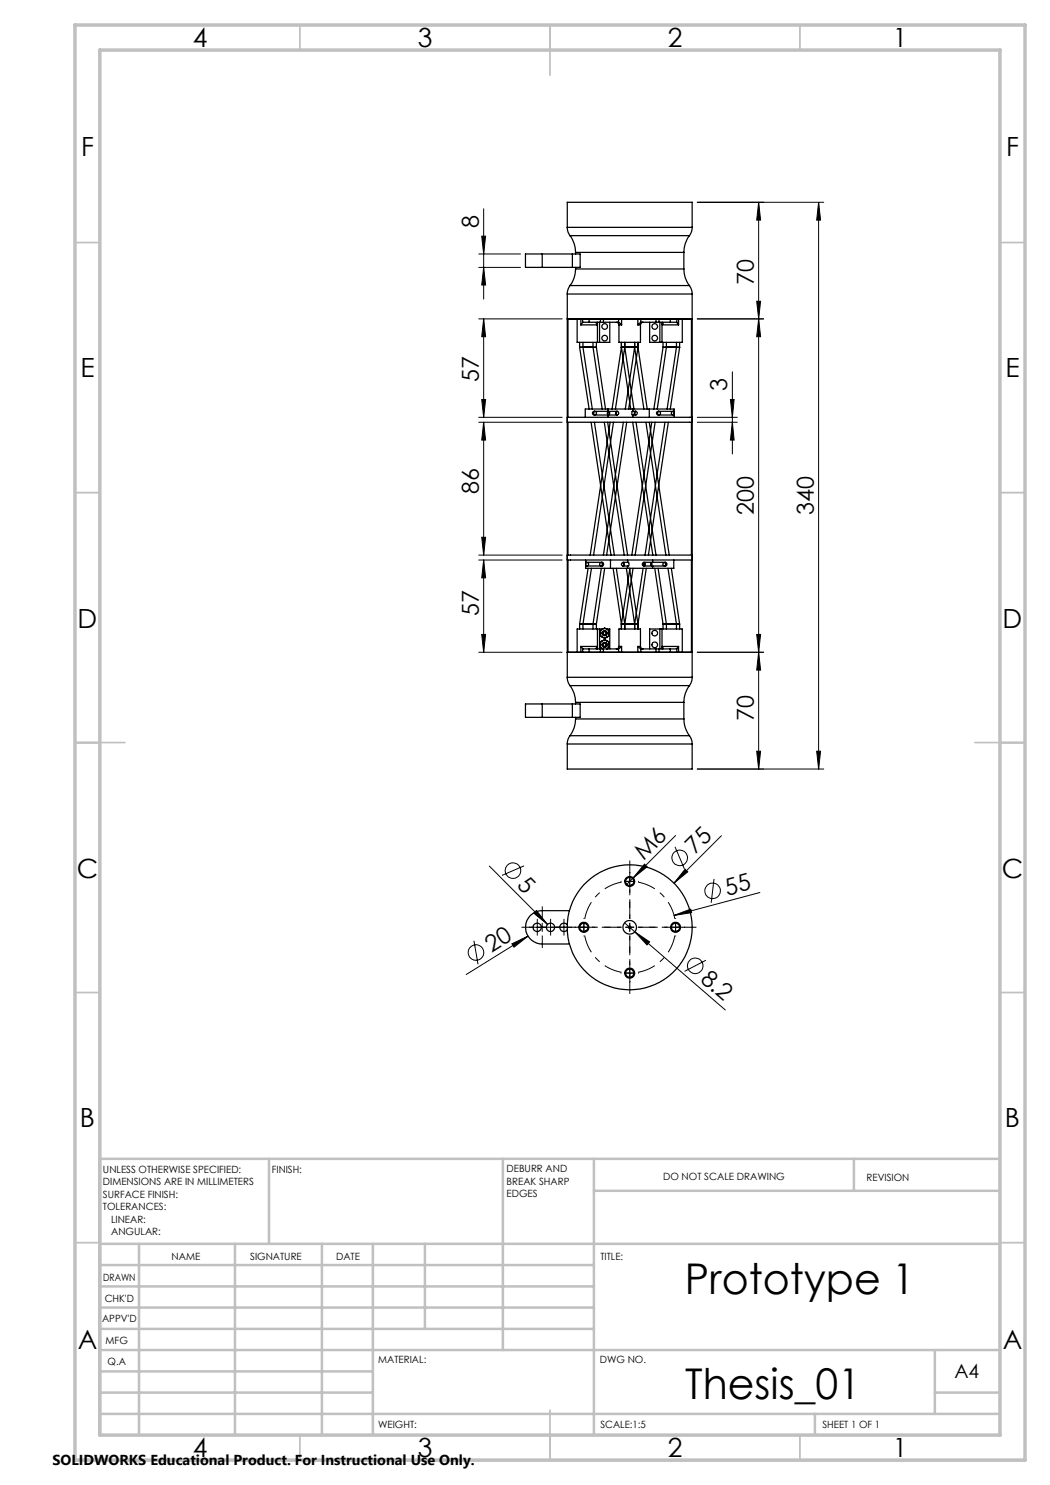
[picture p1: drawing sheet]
<svg xmlns="http://www.w3.org/2000/svg" width="210mm" height="297mm" viewBox="0 0 210 297" stroke-linecap="round" stroke-linejoin="round" font-family="sans-serif">
<g fill="none" stroke="#000" stroke-width=".25">
<path d="M108.4 50.8h-3.3v2.7h3.3M108.4 50.8v2.7M108.4 53.5h6.1M108.4 50.8h6.1M113.5 45.5h24.9M113.5 45.5v.6l.5 1M113.5 45.5v-5h24.9v5M113.5 58.8h24.9M113.5 58.8v76.7M114 47.1h23.9M114 57.1h23.9M114 57.1l-.5 1v.7"/>
<path d="M114 47.1a5.4 5.4 0 0 1 1.1 3.4M114.5 50.8h1.5v2.7h-1.5M114.5 50.8v2.7M115.1 50.5h21.7M115.1 53.8a5.2 5.2 0 0 1-1.1 3.3M115.1 53.8h21.7M115.1 50.5v.3M115.1 53.5v.3M136.8 53.8a5.2 5.2 0 0 0 1.1 3.3M136.8 50.5v3.3M137.9 57.1l.5 1v.7M137.9 47.1a5.4 5.4 0 0 0-1.1 3.4"/>
<path d="M138.4 45.5v.6l-.5 1M138.4 58.8v76.7M113.5 63.8h24.9M113.6 63.8v19.7M115.4 63.8v4.7h4.1M115.9 69.5h3.4zM115.9 68.5v1l1.9 12.3M116.2 65h3.2M116.2 63.8v1.2M116.5 64.5l-.3 .5M116.5 63.8v.7M116.6 69.5h2z"/>
<path d="M116.6 68.5v1l1.9 12.3M117.8 64.4h2.3M117.8 64.4l-1.3 .1M117.8 63.8v.6M118.6 68.5v1l1.8 12.3M119.2 64.5l.2 .5M119.3 69.5l1.8 12.3M119.3 68.5v1M119.4 64.4v.6M119.5 68.5h.4M119.5 64.4v4.1M119.9 64.4v4.1"/>
<path d="M120.1 64.4h.6M120.1 63.8v.6M120.7 64.4l3 .1M120.7 63.8v.6M122 64.4v4.1h-2.1M123.3 64.4l.2 .2 .3 .4M123.7 64.5l.6 .5M123.7 63.8v.7M123.8 65v3.5h4.3v-3.5M123.8 65h.5M124.3 69.5h3.3zM124.3 68.5v1"/>
<path d="M124.3 69.5l1.9 12.3M124.3 69.5l-1.9 12.3M124.3 63.8v1.2M125 69.5h1.9zM125 68.5v1M125 69.5l1.8 12.3M125 69.5l-1.9 12.3M126.9 69.5l1.9 12.3M126.9 68.5v1M126.9 69.5l-1.8 12.3M127.6 65h.5M127.6 63.8v1.2"/>
<path d="M127.6 69.5l1.8 12.3M127.6 68.5v1M127.6 69.5l-1.9 12.3M128.2 64.5l-.6 .5M128.2 63.8v.7M128.6 64.4l-.3 .2-.2 .4M129.9 64.4v4.1h2.1M131.2 64.4l-3 .1M131.2 64.4h.6M131.2 63.8v.6M131.8 64.4h2.3M131.8 63.8v.6"/>
<path d="M132 68.5h.4M132 64.4v4.1M132.4 64.4v4.1M132.5 65h3.2M132.5 64.4v.6M132.6 69.5h3.3zM132.6 69.5l-1.8 12.3M132.6 68.5v1M132.6 64.5l-.1 .5M133.3 69.5h2zM133.3 68.5v1l-1.9 12.3M134.1 64.4l1.3 .1"/>
<path d="M134.1 63.8v.6M135.3 68.5v1l-1.9 12.3M135.4 64.5l.3 .5M135.4 63.8v.7M135.7 63.8v1.2M135.9 68.5v1l-1.8 12.3M136.5 63.8v4.7h-4.1M138.3 63.8v19.7M113.5 84.5h24.9M113.5 83.5h24.9M113.6 84.5v26.5M118.2 84.5l4 26.5"/>
<path d="M118.9 83h2.7M118.9 82.3h.2a.34 .34 0 0 1 .2 .4 .34 .34 0 0 1-.3 .3h-.1M118.9 82.3h2.7M118.9 82.3a.37 .37 0 0 0-.4 .3 .37 .37 0 0 0 .4 .4M118.9 84.5l4 26.5M119 82.3a.35 .35 0 0 0-.3 .3 .35 .35 0 0 0 .3 .4M120.9 84.5l3.9 26.5M121.5 84.5l4 26.5M121.6 82.3a.37 .37 0 0 1 .4 .3 .37 .37 0 0 1-.4 .4M121.6 81.8h5M121.6 83h1.8M121.6 82.3h1.8"/>
<path d="M121.6 81.8h-4.5v1.7M121.6 81.8v.5M121.6 83v.5M121.7 82.3l.1 .6a.25 .25 0 0 1-.3-.2 .25 .25 0 0 1 .1-.3l.1-.1M122 84.5l-4 26.5M122.7 84.5l-4 26.5M123.4 82.3a.37 .37 0 0 1 .4 .3 .37 .37 0 0 1-.4 .4M123.4 82.3a.4 .4 0 0 0-.2 .3 .4 .4 0 0 0 .2 .4M123.5 82.3a.35 .35 0 0 0-.2 .3 .35 .35 0 0 0 .2 .4M124.7 84.5l-4 26.5M125.3 84.5l-4 26.5M126.4 83h.2"/>
<path d="M126.5 84.5l4.1 26.5M126.6 82.3h-.2M126.6 82.3a.43 .43 0 0 0 0 .7M126.6 83h.5M126.6 82.3h.5M126.6 81.8h3.3M126.6 81.8v.5M126.6 83v.5M127.1 82.3a.37 .37 0 0 1 .4 .3 .37 .37 0 0 1-.4 .4M127.1 82.3a.4 .4 0 0 0-.2 .3 .4 .4 0 0 0 .2 .4M127.2 84.5l4 26.5M127.2 82.3a.37 .37 0 0 0-.2 .3 .37 .37 0 0 0 .2 .4"/>
<path d="M129.2 84.5l4 26.5M129.9 84.5l3.9 26.5M129.9 81.8h4.9v1.7M129.9 81.8v1.7M130.4 84.5l-4 26.5M131 84.5l-4 26.5M131.7 83h3.1M131.7 82.3h.2a.34 .34 0 0 1 .2 .4 .34 .34 0 0 1-.3 .3h-.1M131.7 82.3h3.1M131.7 82.3a.37 .37 0 0 0-.4 .3 .37 .37 0 0 0 .4 .4M131.8 82.3a.35 .35 0 0 0-.3 .3 .35 .35 0 0 0 .3 .4M133 84.5l-4 26.5"/>
<path d="M133.7 84.5l-4 26.5M134.8 82.3h-.3a.34 .34 0 0 0-.2 .4 .34 .34 0 0 0 .3 .3h.2M134.8 82.3v.7M138.3 84.5v26.5M113.5 111h24.9M113.5 112h24.9M113.6 112v18.5M117.1 112v1.7h5M117.2 112.5h3.2M117.2 113.2h3.2M117.2 112.5a.39 .39 0 0 1 .5 .3 .39 .39 0 0 1-.5 .4M117.2 112.5v.7"/>
<path d="M117.6 113.7l-1.7 11.1v1M118.3 113.7l-1.7 11.1M120.3 112.5a.4 .4 0 0 1 0 .7M120.3 113.7l-1.7 11.1v1M120.4 112.5a.39 .39 0 0 0-.5 .3 .39 .39 0 0 0 .5 .4M120.4 112.5a.37 .37 0 0 1 .3 .3 .37 .37 0 0 1-.3 .4M120.9 113.7l-1.6 11.1M122.1 113.7h3.4M122.1 112v1.7M122.6 113.7l1.7 11.1M123.3 113.7l1.7 11.1M124.5 112.5a.37 .37 0 0 1 .2 .3 .37 .37 0 0 1-.2 .4"/>
<path d="M124.6 112.5h.9M124.6 112.5a.37 .37 0 0 0-.3 .3 .37 .37 0 0 0 .3 .4M124.6 113.2h.9M124.6 112.5l.2 .2v.4l-.2 .1M125.3 113.7l1.6 11.1M125.5 112.5h.2M125.5 112.5a.38 .38 0 0 1 .3 .3 .38 .38 0 0 1-.3 .4M125.5 113.7h5M125.5 112v.5M125.5 113.2v.5M125.7 113.2h-.2M125.9 113.7l1.7 11.1"/>
<path d="M126 113.7l-1.7 11.1M126.6 113.7l-1.6 11.1M128.6 113.7l-1.7 11.1M128.7 112.5a.37 .37 0 0 1 .2 .3 .37 .37 0 0 1-.2 .4M128.8 112.6l-.1 .6M128.8 112.5h1.7M128.8 112.5a.37 .37 0 0 0-.4 .3 .37 .37 0 0 0 .4 .4M128.8 113.2h1.7M128.8 112.5a.4 .4 0 0 1 .2 .3 .4 .4 0 0 1-.2 .4M129.3 113.7l-1.7 11.1M130.3 112.6l.1 .2-.1 .3M130.3 112.5v.6"/>
<path d="M130.5 112.5a.37 .37 0 0 0-.3 .3 .37 .37 0 0 0 .3 .4M130.5 112.5h2.6M130.5 113.2h2.6M130.5 112v.5M130.5 113.2v.5M131 113.7l1.6 11.1M131.6 113.7l1.7 11.1v1M132.9 112.5a.4 .4 0 0 1 0 .7M133.1 112.5a.38 .38 0 0 0-.5 .2 .38 .38 0 0 0 .2 .5h.3M133.1 112.5a.37 .37 0 0 1 .3 .3 .37 .37 0 0 1-.3 .4M133.6 113.7l1.7 11.1M134.3 113.7l1.6 11.1v1"/>
<path d="M134.8 112v1.7h-4.3M138.3 112v18.5M113.5 130.5h24.9M113.5 135.5h24.9M113.5 135.5v.6l.5 1M114 137.1h23.9M114 137.1a5.4 5.4 0 0 1 1.1 3.4M115.9 124.8h3.4zM116.2 129.3l.3 .4M116.2 129.3h3.2M116.2 129.3v1.2M116.5 129.7l1.3 .1"/>
<path d="M116.5 129.7v.8M116.6 124.8h2zM116.6 124.8v1M117.8 129.8h2.3M117.8 129.8v.7M119.3 124.8v1M119.4 129.3l-.2 .4M119.4 129.3v.5M119.5 125.8h-4.1v4.7M119.5 125.8h.4M119.5 125.8v4M119.9 125.8h.6"/>
<path d="M119.9 125.8v4M120.1 129.8h.6M120.1 129.8v.7M120.4 129l.1 .1M120.4 126.6l.1 .2M120.4 129h.2M120.4 126.6h.2M120.5 127.4l.4 .2 .5-.2M120.5 125.8a.92 .92 0 0 0 0 1.6M120.5 125.8l.2-.1 .7 .1M120.5 128.2a.92 .92 0 0 1 1.2 .3 .92 .92 0 0 1-.3 1.2M120.5 128.2a.92 .92 0 0 0 0 1.5"/>
<path d="M120.5 128.8v.2a.42 .42 0 0 1 .5-.4 .42 .42 0 0 1 .4 .4M120.5 128.8a.51 .51 0 0 1 .8-.2 .51 .51 0 0 1 0 .8 .51 .51 0 0 1-.8-.3M120.5 128.8l-.1 .2M120.5 126.4v.3a.42 .42 0 0 1 .4-.5 .42 .42 0 0 1 .5 .4M120.5 126.4a.5 .5 0 0 1 .5-.3 .5 .5 0 0 1 .4 .5M120.5 126.4l-.1 .2M120.5 125.8l.4-.2 .5 .2M120.5 125.8l-.5 .3v1.1l.5 .2M120.5 128.2l-.5 .2v1.1l.5 .2M120.5 128.2l.4-.3 .9 .5v1.1l-.4 .2M120.5 127.4l.4 .3 .5-.3M120.5 129.7v.1"/>
<path d="M120.6 129a.3 .3 0 0 1 .3-.3 .3 .3 0 0 1 .3 .3M120.6 129a.3 .3 0 0 0 .3 .3 .3 .3 0 0 0 .3-.3M120.6 126.6a.3 .3 0 0 1 .3-.3 .3 .3 0 0 1 .3 .3M120.6 126.6a.3 .3 0 0 0 .3 .3 .3 .3 0 0 0 .3-.3M120.7 129.8v.7M121.1 128.5h.1M121.2 129h.2M121.2 126.6h.2M121.4 125.8a.92 .92 0 0 1 0 1.6M121.4 129a.47 .47 0 0 1-.4 .4 .47 .47 0 0 1-.5-.3M121.4 126.6a.48 .48 0 0 1-.4 .5 .48 .48 0 0 1-.5-.3M121.4 125.8l.4 .3v1.1l-.4 .2"/>
<path d="M121.4 129.7l-.1 .1M121.4 125.8h.6v4M121.4 128.8v.4M121.4 126.6v.2a.49 .49 0 0 1-.5 .3 .49 .49 0 0 1-.4-.3M121.4 126.6h.1M123.7 129.7l-3 .1M123.7 129.7v.8M123.8 129.3l-.3 .4-.2 .1M123.8 129.3v-3.5h4.3v3.5M123.8 129.3h.5M124.3 124.8h3.3zM124.3 124.8v1"/>
<path d="M124.3 129.3l-.6 .4M124.3 129.3v1.2M125 124.8v1M126.9 124.8v1M127.6 129.3l.6 .4M127.6 129.3h.5M127.6 129.3v1.2M127.6 124.8v1M128.1 129.3l.2 .4 .3 .1M128.2 129.7l3 .1M128.2 129.7v.8M131.2 129.8h.6"/>
<path d="M131.2 129.8v.7M131.8 129.8h2.3M131.8 129.8v.7M132 125.8h.4M132 125.8v4M132 125.8h-2.1v4M132.4 125.8h4.1v4.7M132.4 125.8v4M132.5 129.3h3.2M132.5 129.3l.1 .4M132.5 129.3v.5M132.6 124.8h3.3z"/>
<path d="M132.6 124.8v1M133.3 124.8h2zM134.1 129.8v.7M135.3 124.8v1M135.4 129.7l-1.3 .1M135.4 129.7v.8M135.7 129.3l-.3 .4M135.7 129.3v1.2M137.9 137.1a5.4 5.4 0 0 0-1.1 3.4M138.4 135.5v.6l-.5 1M108.4 140.8h-3.3v2.7h3.3M108.4 140.8v2.7"/>
<path d="M108.4 140.8h6.1M108.4 143.5h6.1M113.5 148.8h24.9M113.5 148.8v5h24.9v-5M114 147.1l-.5 1v.7M114 147.1h23.9M114.5 140.8h1.5v2.7h-1.5M114.5 140.8v2.7M115.1 140.5h21.7M115.1 143.8h21.7M115.1 143.8a5.4 5.4 0 0 1-1.1 3.3M115.1 140.5v.3"/>
<path d="M115.1 143.5v.3M136.8 143.8a5.4 5.4 0 0 0 1.1 3.3M136.8 140.5v3.3M137.9 147.1l.5 1v.7M125 176.3h.1M126.3 177a.82 .82 0 0 1-1.2-.6 .82 .82 0 0 1 1.1-.9 .82 .82 0 0 1 .3 1.4l-.2 .2M113.5 185a.83 .83 0 0 0-1.3-.2 .83 .83 0 0 0 0 1.3 .83 .83 0 0 0 1.3-.2M113.9 182.1h-5.5a3.3 3.3 0 0 0-3.3 3.4 3.3 3.3 0 0 0 3.3 3.3h5.5M115.8 185.5h.2M117.2 186.2a.82 .82 0 0 1-1.2-.8 .82 .82 0 0 1 1.2-.7 .82 .82 0 0 1 .1 1.4l-.2 .1M125 194.6h.1M126.3 195.3a.82 .82 0 0 1-1.2-.6 .82 .82 0 0 1 1-.9 .82 .82 0 0 1 .6 1.2l-.4 .4"/>
<path d="M134.1 185.5h.2M135.5 186.2a.83 .83 0 0 1-1.2-.7 .83 .83 0 0 1 1-.9 .83 .83 0 0 1 .6 1.2l-.5 .4"/>
<circle cx="120.9" cy="67.6" r=".56"/>
<circle cx="120.9" cy="65.3" r=".56"/>
<circle cx="130.9" cy="67.6" r=".57"/>
<circle cx="130.9" cy="65.3" r=".57"/>
<circle cx="130.9" cy="126.6" r=".56"/>
<circle cx="131" cy="129" r=".57"/>
<circle cx="125.9" cy="176.3" r=".99"/>
<circle cx="107.4" cy="185.5" r=".83"/>
<circle cx="110.1" cy="185.5" r=".83"/>
<circle cx="116.8" cy="185.5" r="1"/>
<circle cx="125.9" cy="185.5" r="12.5"/>
<circle cx="125.9" cy="185.5" r="1.38"/>
<circle cx="125.9" cy="185.5" r=".25"/>
<circle cx="126" cy="194.6" r="1"/>
<circle cx="135.1" cy="185.5" r="1"/>
</g>
<g fill="none" stroke="#000" stroke-width=".2">
<path d="M95.7 50.8h8.4M95.7 53.5h8.4M96.3 47.2h.8l-.4 3.6zM96.7 53.5l.4 3.5h-.8zM96.7 41.8v18M139.5 40.5h25.2M151.7 40.5l.4 3.5h-.8zM151.7 40.5v113.3M163.7 40.5l.4 3.5h-.8zM163.7 40.5v113.3M95.7 63.8h16.7M96.3 79.9h.8l-.4 3.6z"/>
<path d="M96.7 63.8l.4 3.5h-.8zM96.7 63.8v19.7M139.5 63.8h13.2M146.1 79.9h.7l-.3 3.6zM146.5 74.4v16.4M151.3 60.3h.8l-.4 3.5zM151.7 63.8l.4 3.5h-.8zM95.7 83.5h16.7M95.7 84.5h16.7M96.7 84.5l.4 3.5h-.8zM96.7 84.5v26.5M139.5 83.5h8"/>
<path d="M139.5 84.5h8M146.5 84.5l.3 3.5h-.7zM95.7 112h16.7M95.7 111h16.7M96.3 107.5h.8l-.4 3.5zM96.7 112l.4 3.6h-.8zM96.7 112v18.5M95.7 130.5h16.7M96.3 126.9h.8l-.4 3.6zM139.5 130.5h13.2M151.3 126.9h.8l-.4 3.6zM151.7 130.5l.4 3.5h-.8z"/>
<path d="M139.5 153.8h25.2M151.3 150.2h.8l-.4 3.6zM163.3 150.2h.8l-.4 3.6zM97.9 173.2l11.6 11.7M104.8 173.2l-4.4 1.9M125.1 176.3h1.7M125.9 175.5v1.6M126.6 175.6l-1.4 1.4M128.9 172.8l.5 .6-2.8 2.2zM135 169.4l1.9 4.4M135.1 167.1l-8.5 8.5M137 173.8l.5 .6-2.7 2.2z"/>
<path d="M142.8 175.8l-.6 4.7M144.3 167.1l-9.5 9.5M152 178.5l-17.2 4.6M94.8 188.2l.8 4.7M102.4 188.8l3.2-1.6-2.8 2.2zM105.6 187.2l-12.4 7.7M106.6 185.5h4.3M107.3 182.1l2.2 2.8-2.7-2.3zM107.5 184.6v1.7M108.4 184.6v1.7M110.1 184.6v1.7M111.9 185.5h1.7"/>
<path d="M112.8 184.6v1.7M115.9 185.5h1.7M116.8 184.6v1.7M124.9 184.6l2.1 1.8M125.1 185.5h1.7M125.1 194.6h1.7M125.9 184.6v1.7M125.9 193.8v1.7M127 186.4l2.9 2-.5 .6zM127 186.4l18.1 15.6M134.3 185.5h1.6M134.8 183.1l3.3-1.3 .2 .7z"/>
<path d="M135.1 184.6v1.7M141.2 192l-4.3 2.3"/>
<circle cx="102.6" cy="174.1" r="1.56"/>
<circle cx="135.9" cy="171.6" r="1.57"/>
<circle cx="142.5" cy="178.2" r="1.56"/>
<circle cx="95.2" cy="190.5" r="1.56"/>
<circle cx="139" cy="193.2" r="1.55"/>
</g>
<g fill="none" stroke="#000" stroke-width=".2" stroke-dasharray="15.2 1.3 1.3 1.3" stroke-linecap="butt">
<path d="M124.3 176.3h-.2M126 176.3h-.9M126 176.3h.8M126 174.6v-.2M126 177.9v.2M126 176.3v-.9M126 176.3v.8M127.6 176.3h.2M106.6 185.4h-.8M106.8 185.4h-2.5M107.5 184.6v-.8M107.5 186.3v.8"/>
<path d="M108.3 185.4h.8M108.5 183.8v-2.5M108.5 187.1v2.5M109.3 185.4h-.8M110.1 184.6v-.8M110.1 186.3v.8M110.1 185.4h2.5M111 185.4h.8M112 185.4h-.9M112.8 184.6v-.8M112.8 186.3v.8M113.6 185.4h.9"/>
<path d="M115.1 185.4h-.1M116.8 183.8v-.2M116.8 187.1v.2M118.5 185.4h.1M124.3 194.6h-.2M126 194.6h.8M126 194.6h-.9M126 192.9v-.1M126 196.3v.1M126 185.4v-.8M126 185.4h-.9M126 185.4v.9"/>
<path d="M126 185.4h.8M126 194.6v.8M126 194.6v-.8M127.6 194.6h.2M133.5 185.4h-.2M135.1 185.4v-.8M135.1 185.4v.9M135.1 183.8v-.2M135.1 187.1v.2M135.1 185.4h.9M135.1 185.4h-.8M136.8 185.4h.2"/>
</g>
<path d="M124.3 176.4a9.2 9.2 0 0 0-7.4 7.4M116.9 187.1a9.2 9.2 0 0 0 7.4 7.4M127.6 194.5a9.2 9.2 0 0 0 7.4-7.4M135 183.8a9.2 9.2 0 0 0-7.4-7.4" fill="none" stroke="#000" stroke-width=".2" stroke-dasharray="15.2 1.3 1.3 1.3" stroke-dashoffset="11.6" stroke-linecap="butt"/>
<path d="M124.3 185.4h-11.7M126 183.8v-11.7M126 187.1v11.7M127.6 185.4h11.7" fill="none" stroke="#000" stroke-width=".2" stroke-dasharray="15.2 1.3 1.3 1.3" stroke-dashoffset="11.3" stroke-linecap="butt"/>
<path d="M124.3 185.4h-5.7M126 183.8v-5.7M126 187.1v5.7M127.6 185.4h5.7" fill="none" stroke="#000" stroke-width=".2" stroke-dasharray="15.2 1.3 1.3 1.3" stroke-dashoffset="14.3" stroke-linecap="butt"/>
<g fill="none" stroke="#c0c0c0" stroke-width=".35">
<path d="M60 5v5M110 5v10M160 5v5M15 48.5h5M200 48.5h5M15 98.5h5M200 98.5h5M15 148.5h10M195 148.5h10M15 198.5h5M200 198.5h5M15 248.5h5"/>
<path d="M200 248.5h5M60 287v5M110 282v10M160 287v5"/>
</g>
<g fill="none" stroke="#c0c0c0" stroke-width=".5">
<path d="M53.8 231.8v17M100.6 231.8v38.2M118.8 231.8v55.2M118.8 238.2h81.2M170.8 231.8v6.4M200 231.8h-180v55.2M20 248.8h180M20 257.3h98.8M20 253h98.8M27.8 248.8v38.2M47 248.8v38.2M64.4 248.8v38.2"/>
<path d="M74.6 248.8v38.2M85 248.8v17M20 265.8h98.8M20 261.5h98.8M20 278.5h54.6M20 274.3h54.6M20 270h180M187 278.5h13M187 270v12.8M20 282.8h180M163 282.8v4.2"/>
</g>
<path d="M15 5h190v287h-190zM20 10h180v277h-180z" fill="none" stroke="#c0c0c0" stroke-width=".7"/>
<g fill="#000">
<path d="M128.9 172.8l.5 .6-2.8 2.2zM137 173.8l.5 .6-2.7 2.2zM102.4 188.8l3.2-1.6-2.8 2.2zM107.3 182.1l2.2 2.8-2.7-2.3zM127 186.4l2.9 2-.5 .6zM134.8 183.1l3.3-1.3 .2 .7z"/>
<path d="M163.7 40.5l.4 3.5h-.8zM163.3 150.2h.8l-.4 3.6zM151.7 40.5l.4 3.5h-.8zM151.3 60.3h.8l-.4 3.5z"/>
<path d="M151.7 63.8l.4 3.5h-.8zM151.3 126.9h.8l-.4 3.6zM96.3 47.2h.8l-.4 3.6zM96.7 53.5l.4 3.5h-.8zM96.7 63.8l.4 3.5h-.8zM96.3 79.9h.8l-.4 3.6zM96.7 84.5l.4 3.5h-.8zM96.3 107.5h.8l-.4 3.5zM146.1 79.9h.7l-.3 3.6zM146.5 84.5l.3 3.5h-.7z"/>
<path d="M151.3 150.2h.8l-.4 3.6zM151.7 130.5l.4 3.5h-.8zM96.3 126.9h.8l-.4 3.6zM96.7 112l.4 3.6h-.8z"/>
</g>
<g font-size="8.5">
<text x="137" y="258.8">Prototype 1</text>
<text x="137" y="279.7">Thesis_01</text>
</g>
<g font-size="5.3">
<text x="38.5" y="9.5">4</text>
<text x="83.5" y="9.5">3</text>
<text x="133.5" y="9.5">2</text>
<text x="178.5" y="9.5">1</text>
<text x="16.2" y="31.2">F</text>
<text x="201.2" y="31.2">F</text>
<text x="16.1" y="75.5">E</text>
<text x="201.1" y="75.5">E</text>
<text x="15.5" y="125.5">D</text>
<text x="200.5" y="125.5">D</text>
<text x="15.4" y="175.5">C</text>
<text x="200.4" y="175.5">C</text>
<text x="16" y="225.5">B</text>
<text x="201" y="225.5">B</text>
<text x="15.5" y="269.7">A</text>
<text x="200.5" y="269.7">A</text>
<text x="38.5" y="291.5">4</text>
<text x="83.5" y="291.5">3</text>
<text x="133.5" y="291.5">2</text>
<text x="178.5" y="291.5">1</text>
</g>
<g font-size="4.7">
<text x="95.7" y="45.6" transform="rotate(-90 95.7 45.6)">8</text>
<text x="150.7" y="57" transform="rotate(-90 150.7 57)">70</text>
<text x="95.7" y="76.3" transform="rotate(-90 95.7 76.3)">57</text>
<text x="145.5" y="78.2" transform="rotate(-90 145.5 78.2)">3</text>
<text x="95.7" y="98.9" transform="rotate(-90 95.7 98.9)">86</text>
<text x="150.7" y="102.9" transform="rotate(-90 150.7 102.9)">200</text>
<text x="162.7" y="102.9" transform="rotate(-90 162.7 102.9)">340</text>
<text x="95.7" y="123.1" transform="rotate(-90 95.7 123.1)">57</text>
<text x="150.7" y="144.2" transform="rotate(-90 150.7 144.2)">70</text>
<text x="128.7" y="172.3" transform="rotate(-45 128.7 172.3)">M6</text>
<text x="139" y="171" transform="rotate(-45 139 171)">75</text>
<text x="103.2" y="177.1" transform="rotate(45 103.2 177.1)">5</text>
<text x="145.5" y="179.1" transform="rotate(-15 145.5 179.1)">55</text>
<text x="98.3" y="190.6" transform="rotate(-32 98.3 190.6)">20</text>
<text x="139.9" y="196.1" transform="rotate(41 139.9 196.1)">8.2</text>
</g>
<text font-size="3.9" x="190.9" y="275.5">A4</text>
<text font-size="2.9" x="10.5" y="292.9">SOLIDWORKS Educational Product. For Instructional Use Only.</text>
<g font-size="2">
<text x="20.6" y="234.6">UNLESS OTHERWISE SPECIFIED:</text>
<text x="20.6" y="237.1">DIMENSIONS ARE IN MILLIMETERS</text>
<text x="20.6" y="239.6">SURFACE FINISH:</text>
<text x="54.4" y="234.6">FINISH:</text>
<text x="101.3" y="234.5">DEBURR AND</text>
<text x="101.3" y="237">BREAK SHARP</text>
<text x="101.3" y="239.5">EDGES</text>
<text x="132.6" y="236">DO NOT SCALE DRAWING</text>
<text x="173.3" y="236.2">REVISION</text>
<text x="20.6" y="242.1">TOLERANCES:</text>
<text x="22.2" y="244.6">LINEAR:</text>
<text x="22.2" y="247.1">ANGULAR:</text>
<text x="34.3" y="252">NAME</text>
<text x="50" y="251.9">SIGNATURE</text>
<text x="67.2" y="251.9">DATE</text>
<text x="120.1" y="251.9">TITLE:</text>
<text x="20.6" y="256.1">DRAWN</text>
<text x="20.9" y="260.3">CHK'D</text>
<text x="20.4" y="264.4">APPV'D</text>
<text x="21.1" y="268.8">MFG</text>
<text x="21.5" y="273">Q.A</text>
<text x="75.6" y="272.5">MATERIAL:</text>
<text x="120" y="272.5">DWG NO.</text>
<text x="75.6" y="285.5">WEIGHT:</text>
<text x="120.1" y="285.6">SCALE:1:5</text>
<text x="164.5" y="285.6">SHEET 1 OF 1</text>
</g>
</svg>
